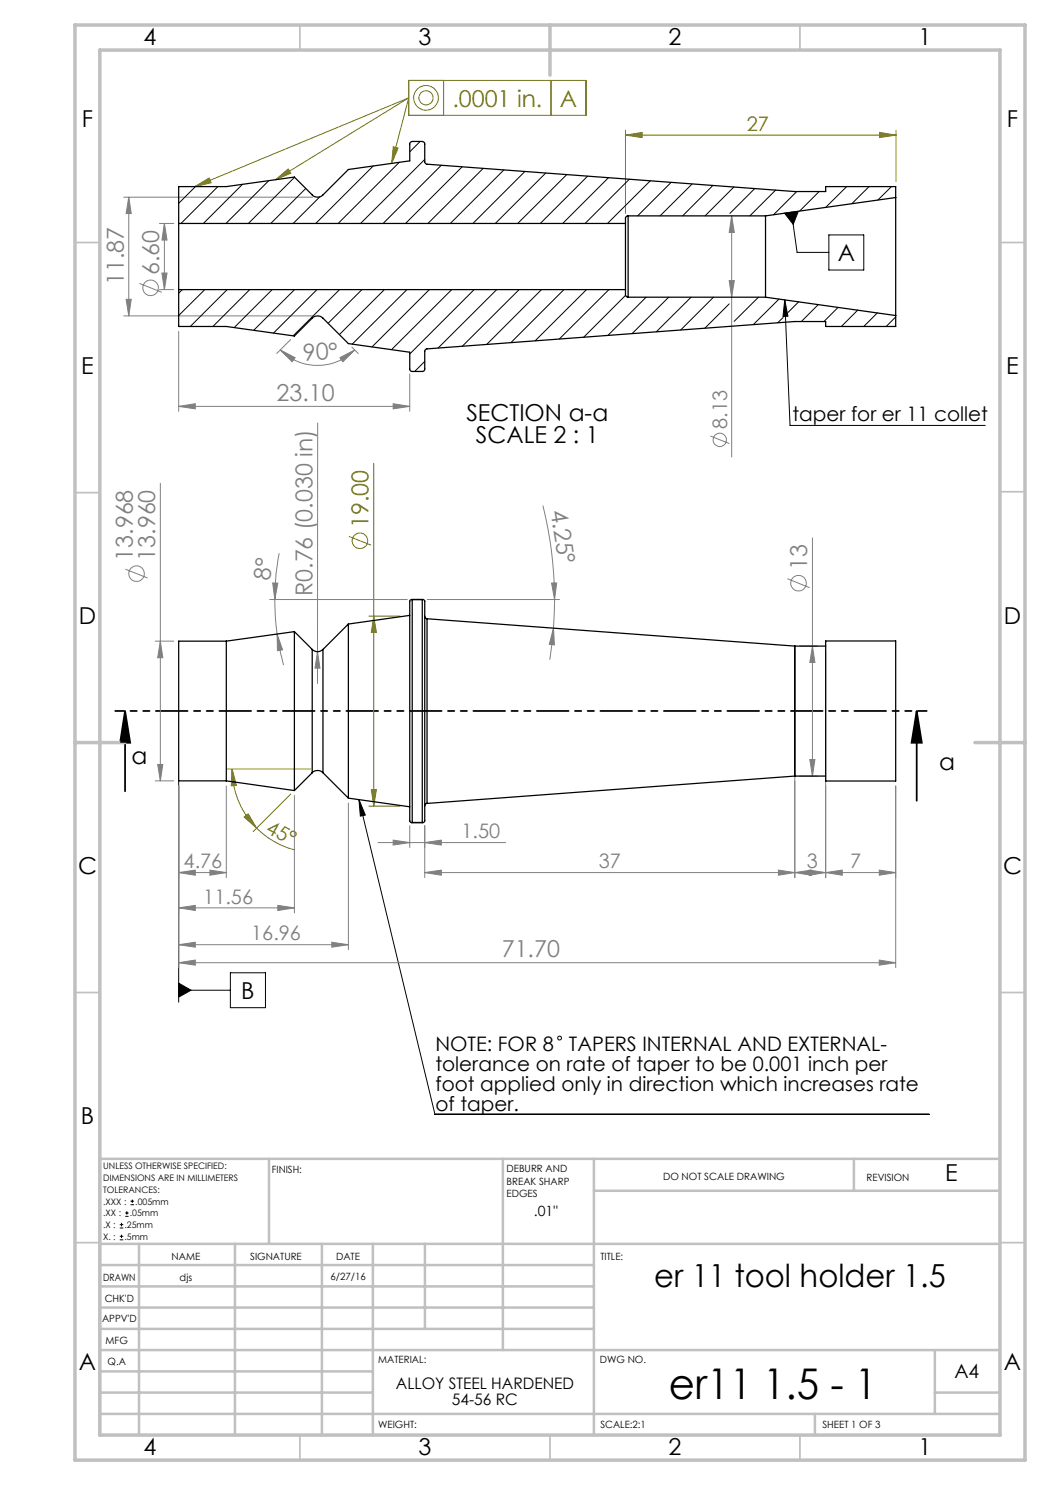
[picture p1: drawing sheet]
<svg xmlns="http://www.w3.org/2000/svg" width="210mm" height="297mm" viewBox="0 0 210 297" stroke-linecap="round" stroke-linejoin="round" font-family="sans-serif">
<g fill="none" stroke="#808080" stroke-width=".2">
<path d="M24.7 39.4h37.8M25.8 39.4l.4 3.3h-1zM25.8 39.4v23.8M25.2 59.9h1l-.4 3.3zM27.9 56.7l4.4 1.8M31.9 44.7h2.8M31.9 57.9h2.8M32.4 54.6h1l-.5 3.3zM32.9 44.7v13.2M32.9 44.7l.5 3.3h-1zM145.8 56.1h1.1l-.6 3.3zM146.3 43.2l.6 3.3h-1.1z"/>
<path d="M146.3 43.2v48.2M24.7 63.2h37.8M35.7 66.3v16M56.1 70l2.9 1.5-.6 .9zM56.1 70a10.5 10.5 0 0 0 14.8 0M58.1 67.9l-2.7 2.8M68 71.5l2.9-1.5-2.3 2.4zM70.4 69.4l1.2 1.3M82 74.8v7.5M32.1 96.7v59.5M35.7 81.3l3.4-.6v1.1zM35.7 81.3h46.3"/>
<path d="M63.5 84.6v52.1M78.6 80.7l3.4 .6-3.4 .5zM142.1 87.2l3.8 1.5M25.1 113.8l4.4 1.8M53.9 119.9h27.6M54.5 116.6h1.1l-.6 3.3zM55 119.9l.1 3.5 .3 3.4M55.8 110.7a43.9 43.9 0 0 0-.8 9.2M85.4 119.9h26.5M108.6 101.1a78 78 0 0 1 2.3 18.8M110.3 116.6h1l-.4 3.3zM110.9 119.9l-.2 5.7"/>
<path d="M157.5 115.7l4.4 1.8M162.5 107.6v47.6M31 128.2h3.7M32.1 128.2l.5 3.3h-1.1zM55.4 126.8l1.1 3.2-1 .1zM55.4 126.8l.7 3.9 .6 2.3M63.5 130.3l.5 3.3h-1zM110.7 125.6l.2 3.4-1-.1zM110.7 125.6l-.7 6.3M159 130.2v45.3M159.9 129.2h3.6M162.5 129.2l.5 3.3h-1z"/>
<path d="M165.1 130.2v45.3M31 156.2h3.7M31.5 152.9h1.1l-.5 3.3zM35.7 157.2v36.3M45.3 157.2v18.3M58.9 159.1v23.5M159.9 155.2h3.6M162 151.9h1l-.5 3.3zM179.1 157.2v36.3M35.7 174.5l3.4-.5v1zM35.7 174.5h9.6M42 174l3.3 .5-3.3 .5z"/>
<path d="M69.7 160.6v29.3M75.6 168.5h25.5M78.6 168l3.4 .5-3.4 .5zM82 165.1v4.4M84.9 174.5l3.4-.5v1zM84.9 174.5h94.2M84.9 165.1v10.4M84.9 168.5l3.4-.5v1zM155.7 174l3.3 .5-3.3 .5zM159 174.5l3.3-.5v1zM161.9 174l3.2 .5-3.2 .5zM165.1 174.5l3.4-.5v1z"/>
<path d="M175.9 174l3.2 .5-3.2 .5zM35.7 181.6l3.4-.5v1zM35.7 188.9l3.4-.4v.9zM35.7 192.5l3.4-.5v1zM35.7 181.6h23.2M35.7 188.9h34M35.7 192.5h143.4M55.6 181.1l3.3 .5-3.3 .5zM66.4 188.5l3.3 .4-3.3 .5zM175.9 192l3.2 .5-3.2 .5z"/>
<circle cx="30.1" cy="57.6" r="1.55"/>
<circle cx="144" cy="88" r="1.33"/>
<circle cx="27.3" cy="114.7" r="1.56"/>
<circle cx="159.7" cy="116.6" r="1.55"/>
</g>
<g fill="none" stroke="#808000" stroke-width=".2">
<path d="M81.7 16.1h35.5v7h-35.5zM81.7 19.6l-26.6 16.3M81.7 19.6l-3.4 13.1M81.7 19.6l-42.7 17.7M88.7 16.1v7M110.2 16.1v7M39 37.3l2.8-1.7 .4 .9zM55.1 35.9l2.5-2.1 .6 .8zM78.7 29.3l.9 .3-1.3 3.1zM125.1 27l3.3-.5v1zM125.1 26v16.7M125.1 27h54.1"/>
<path d="M175.9 26.5l3.3 .5-3.3 .5zM179.2 26v10.3M74.8 92.7v68.5M69.8 107.3l4.4 1.7M73.8 123.2h6.2M74.8 123.2l.5 3.3h-1zM45.4 153.8h16.8M46.4 153.8l.9 3.3-1.1 .1zM46.4 153.8a16.7 16.7 0 0 0 4.9 11.8M58.1 158.8l-7.5 7.5M74.3 157.9h1l-.5 3.3zM48.8 163.4l.8-.6 1.7 2.8z"/>
<path d="M51.3 165.6a17.2 17.2 0 0 0 7.6 4.4M73.8 161.2h6.2"/>
<circle cx="85.2" cy="19.6" r="1.42"/>
<circle cx="85.2" cy="19.6" r="2.47"/>
<circle cx="72" cy="108.2" r="1.55"/>
</g>
<g fill="none" stroke="#000" stroke-width=".2">
<path d="M156.9 42.6l2.8-.3-1.1 2.6zM157 60l.6 3.2-1 .1zM157 60l1 25.1h39.1M158.3 42.4l1.1 8.1h6.4M165.8 47h7v7h-7zM35.7 156.2v44.2M71.8 159.9l1.3 3.1-1 .2zM71.8 159.9l15.2 63h98.8M35.7 196.6l2.5 1.4-2.5 1.4zM35.7 198h10.4M46.1 194.6h7v6.9h-7zM26.5 239.9v.7"/>
<path d="M24 245.6h.7M24 244.9h.7M24 248h.7M24 247.3h.7M24.3 244.6v.7M24.3 246.9v.7M25 243.3h.7M25 242.6h.7M25.4 242.2v.7M26.1 240.9h.7M26.1 240.2h.7"/>
<circle cx="111.9" cy="207.6" r=".38"/>
</g>
<path d="M25 142.2l1 6.4h-2zM25 142.2v16.1M183.3 142.2l1.1 6.4h-2.1zM183.3 142.2v18" fill="none" stroke="#000" stroke-width=".35"/>
<path d="M185.4 142.2h-162.4" fill="none" stroke="#000" stroke-width=".35" stroke-dasharray="6.3 1.3 1.3 1.3 1.3 1.3" stroke-dashoffset="4.6"/>
<g fill="none" stroke="#c0c0c0" stroke-width=".35">
<path d="M60 5v5M160 5v5M15 48.5h5M200 48.5h5M15 98.5h5M200 98.4h5M15 198.5h5M200 198.5h5M15 248.5h5M200 248.5h5M60 287v5M110 287v5"/>
<path d="M160 287v5"/>
</g>
<g fill="none" stroke="#c0c0c0" stroke-width=".5">
<path d="M53.8 231.8v17M100.6 231.8v38.2M118.8 231.8v55.2M118.8 238.2h81.2M170.8 231.8v6.4M200 231.8h-180v55.2M20 248.8h180M20 257.3h98.8M20 253h98.8M27.8 248.8v38.2M47 248.8v38.2M64.4 248.8v38.2"/>
<path d="M74.6 248.8v38.2M85 248.8v17M20 265.8h98.8M20 261.5h98.8M20 278.5h54.6M20 274.3h54.6M20 270h180M187 278.5h13M187 270v12.8M20 282.8h180M163 282.8v4.2"/>
</g>
<path d="M15 5h190v287h-190zM20 10h180v277h-180zM110 5v10M15 148.5h10M195 148.5h10" fill="none" stroke="#c0c0c0" stroke-width=".7"/>
<g fill="#000">
<path d="M157 60l.6 3.2-1 .1z"/>
<path d="M183.3 142.2l1.1 6.4h-2.1zM25 142.2l1 6.4h-2z"/>
<path d="M35.7 196.6l2.5 1.4-2.5 1.4zM71.8 159.9l1.3 3.1-1 .2zM156.9 42.6l1.7 2.3 1.1-2.6z"/>
</g>
<path d="M55.1 35.9l2.5-2.1 .6 .8zM78.7 29.3l.9 .3-1.3 3.1zM39 37.3l2.8-1.7 .4 .9z" fill="#808000"/>
<path d="M25.8 39.4l.4 3.3h-1zM25.2 59.9h1l-.4 3.3z" fill="#808080"/>
<g fill="#808000">
<path d="M125.1 27l3.3-.5v1zM175.9 26.5l3.3 .5-3.3 .5z"/>
<path d="M46.4 153.8l.9 3.3-1.1 .1zM48.8 163.4l.8-.6 1.7 2.8z"/>
<path d="M74.8 123.2l.5 3.3h-1zM74.3 157.9h1l-.5 3.3z"/>
</g>
<g fill="#808080">
<path d="M63.5 130.3l.5 3.3h-1z"/>
<path d="M161.9 174l3.2 .5-3.2 .5zM159 174.5l3.3-.5v1z"/>
<path d="M35.7 181.6l3.4-.5v1zM55.6 181.1l3.3 .5-3.3 .5z"/>
<path d="M35.7 174.5l3.4-.5v1zM42 174l3.3 .5-3.3 .5z"/>
<path d="M165.1 174.5l3.4-.5v1zM175.9 174l3.2 .5-3.2 .5z"/>
<path d="M78.6 168l3.4 .5-3.4 .5zM84.9 168.5l3.4-.5v1z"/>
<path d="M35.7 188.9l3.4-.4v.9zM66.4 188.5l3.3 .4-3.3 .5z"/>
<path d="M155.7 174l3.3 .5-3.3 .5zM84.9 174.5l3.4-.5v1z"/>
<path d="M145.8 56.1h1.1l-.6 3.3zM146.3 43.2l.6 3.3h-1.1z"/>
<path d="M110.7 125.6l.2 3.4-1-.1zM110.3 116.6h1l-.4 3.3z"/>
<path d="M35.7 192.5l3.4-.5v1zM175.9 192l3.2 .5-3.2 .5zM35.7 81.3l3.4-.6v1.1zM78.6 80.7l3.4 .6-3.4 .5z"/>
<path d="M56.1 70l2.9 1.5-.6 .9zM68 71.5l2.9-1.5-2.3 2.4z"/>
<path d="M54.5 116.6h1.1l-.6 3.3zM55.4 126.8l1.1 3.2-1 .1z"/>
<path d="M162.5 129.2l.5 3.3h-1zM162 151.9h1l-.5 3.3zM32.1 128.2l.5 3.3h-1.1zM31.5 152.9h1.1l-.5 3.3zM32.9 44.7l.5 3.3h-1zM32.4 54.6h1l-.5 3.3z"/>
</g>
<g fill="none" stroke="#000" stroke-width=".25">
<path d="M158.9 38.3l-73.6-5.5-.4-.4v-3.9l-.4-.2h-2.1l-.2 .1-.2 .3v3.5l-12.3 1.7-5.1 5.1a1.49 1.49 0 0 1-2.2 0l-3.5-3.6-13.6 1.9h-9.6v7.4M158.9 38.3h.1M159 38.3h6.1v-1h14v2.2M179.1 39.5v23.6M179.1 39.5l-26 3.7M35.7 57.9v7.4h9.6l13.6 1.9 3.5-3.6a1.49 1.49 0 0 1 2.2 0l5.1 5.1 12.3 1.7v3.5l.4 .4h2.1l.4-.2v-3.9l.4-.4 73.6-5.5M35.7 44.7v13.2M35.7 57.9h89.4M35.7 44.7h89.4M125.1 57.9v1a.49 .49 0 0 0 .5 .5M125.1 44.7v13.2M125.6 43.2a.49 .49 0 0 0-.5 .5v1"/>
<path d="M125.6 43.2v16.2M125.6 59.4h27.5M125.6 43.2h27.5M153.1 43.2v16.2M153.1 59.4l26 3.7M158.9 64.3h.1M179.1 63.1v2.2h-14v-1h-6.1M82.3 119.9h2.3M84.5 119.9l.4 .3v44l-.3 .3h-.1zM45.3 128.2v28M45.3 128.2h-9.6v28h9.6M58.9 126.3v31.8"/>
<path d="M58.9 126.3l-13.6 1.9M58.9 126.3l3.5 3.6M62.4 129.9a1.49 1.49 0 0 0 2.2 0M62.4 129.9v24.6M64.6 129.9v24.6M69.7 124.8v34.8M69.7 124.8l-5.1 5.1M82 123.1l-12.3 1.7M82 120l.4-.1v44.6h-.1l-.3-.3zM84.9 123.3l.1 .2 .4 .3M85.4 123.8v36.9M85.4 123.8l73.5 5.4"/>
<path d="M158.9 129.2h.1M158.9 129.2v26M159 129.2h6.1M165.1 128.2h14v28h-14zM45.3 156.2l13.6 1.9M62.4 154.5a1.49 1.49 0 0 1 2.2 0M62.4 154.5l-3.5 3.6M64.6 154.5l5.1 5.1M69.7 159.6l12.3 1.8M158.9 155.2h.1M158.9 155.2l-73.5 5.5M159 155.2h6.1"/>
<path d="M82.3 164.5h2.3M82.4 164.5h2.1M85.4 160.7l-.4 .2-.1 .3"/>
</g>
<g fill="none" stroke="#000" stroke-width=".2">
<path d="M39 37.4l-3.3 3.3M43.6 37.3l-7.4 7.4M48.5 36.9l-7.8 7.8M53.7 36.2l-8.5 8.5M58.9 35.5l-9.2 9.2M61.1 37.7l-6.9 7M64 39.3l-5.4 5.4M74.6 33.2l-11.5 11.5M79.9 32.5l-12.3 12.2M84 28.3l-2 2.1M84.9 31.9l-12.8 12.8M88.3 33.1l-11.7 11.6"/>
<path d="M92.4 33.4l-11.3 11.3M96.6 33.7l-11 11M100.8 34l-10.7 10.7M105 34.3l-10.4 10.4M109.1 34.6l-10 10.1M113.3 34.9l-9.8 9.8M117.5 35.2l-9.4 9.5M121.7 35.5l-9.2 9.2M125.9 35.8l-8.9 8.9M130.1 36.2l-8.6 8.5M134.2 36.5l-6.7 6.7M138.4 36.8l-6.4 6.4"/>
<path d="M142.6 37.1l-6.1 6.1M146.8 37.4l-5.8 5.8M151 37.7l-5 5M155.1 38l-5.1 5.2M159.3 38.3l-4.6 4.7M163.8 38.3l-3.9 3.9M169.3 37.3l-4.2 4.2M173.8 37.3l-3.4 3.4M178.3 37.3l-2.7 2.7M36.5 57.9l-.8 .7M41 57.9l-5.3 5.2M45.4 57.9l-7.3 7.4"/>
<path d="M50 57.9l-7.4 7.4M54.4 57.9l-7.6 7.6M58.9 57.9l-8.1 8.1M63.4 57.9l-8.7 8.7M67.9 57.9l-9.3 9.3M72.4 57.9l-6.8 6.8M76.9 57.9l-9 9M81.4 57.9l-11 10.9M85.9 57.9l-11.5 11.5M90.3 57.9l-12 12M94.8 57.9l-12.8 12.9M99.3 57.9l-11.7 11.7"/>
<path d="M103.8 57.9l-11.3 11.3M108.3 57.9l-11 11M112.8 57.9l-10.6 10.6M117.3 57.9l-10.3 10.3M121.8 57.9l-9.9 9.9M125.1 59.1l-8.4 8.3M129.2 59.4l-7.6 7.7M133.7 59.4l-7.3 7.3M138.2 59.4l-6.9 7M142.7 59.4l-6.6 6.6M151.7 59.4l-4.9 4.9M155.8 59.8l-5.1 5.1"/>
<path d="M84.9 72.3l-2 2M145.8 65.3h.1M145.8 60.8l-4.8 4.8M156.6 63.5l-1.1 1.1M159.7 60.4l-2.1 2.1M163.7 60.9l-3.4 3.4M167.6 61.5l-2.8 2.8M171.6 62l-3.3 3.3M175.5 62.6l-2.7 2.7M179.1 63.4l-1.9 1.9"/>
</g>
<text font-size="8.5" x="133.8" y="279.7">er11 1.5 - 1</text>
<text font-size="6.3" x="130.8" y="257.5">er 11 tool holder 1.5</text>
<g font-size="4.7">
<text x="28.7" y="9">4</text>
<text x="83.7" y="9">3</text>
<text x="133.7" y="9">2</text>
<text x="183.7" y="9">1</text>
<text x="16.4" y="25.5">F</text>
<text x="201.4" y="25.5">F</text>
<text x="167.6" y="52.2">A</text>
<text x="16.2" y="74.8">E</text>
<text x="201.2" y="74.8">E</text>
<text x="93.3" y="84.2">SECTION a-a</text>
<text x="95.2" y="88.7">SCALE 2 : 1</text>
<text x="15.8" y="124.7">D</text>
<text x="200.8" y="124.7">D</text>
<text x="26.3" y="152.8">a</text>
<text x="187.8" y="154.1">a</text>
<text x="15.6" y="174.7">C</text>
<text x="200.6" y="174.7">C</text>
<text x="48.3" y="199.8">B</text>
<text x="16.2" y="224.8">B</text>
<text x="189" y="236.2">E</text>
<text x="15.8" y="274">A</text>
<text x="200.8" y="274">A</text>
<text x="28.7" y="291">4</text>
<text x="83.7" y="291">3</text>
<text x="133.7" y="291">2</text>
<text x="183.7" y="291">1</text>
</g>
<g font-size="4.7" fill="#808000">
<text x="90.5" y="21.3">.0001 in.</text>
<text x="112" y="21.3">A</text>
<text x="73.7" y="105.6" transform="rotate(-90 73.7 105.6)">19.00</text>
</g>
<g font-size="4.7" fill="#808080">
<text x="24.7" y="57" transform="rotate(-90 24.7 57)">11.87</text>
<text x="31.8" y="55" transform="rotate(-90 31.8 55)">6.60</text>
<text x="60.7" y="72.3" transform="rotate(-4 60.7 72.3)">90°</text>
<text x="55.3" y="80.2">23.10</text>
<text x="110.1" y="102.1" transform="rotate(81 110.1 102.1)">4.25°</text>
<text x="26.5" y="112.1" transform="rotate(-90 26.5 112.1)">13.968</text>
<text x="31.1" y="112.1" transform="rotate(-90 31.1 112.1)">13.960</text>
<text x="54" y="116.2" transform="rotate(-83 54 116.2)">8°</text>
<text x="62.5" y="119.2" transform="rotate(-90 62.5 119.2)">R0.76 (0.030 in)</text>
<text x="161.4" y="114.1" transform="rotate(-90 161.4 114.1)">13</text>
<text x="100.4" y="191.5">71.70</text>
</g>
<g font-size="4" fill="#808000">
<text x="149.4" y="26.1">27</text>
<text x="53" y="166.3" transform="rotate(28 53 166.3)">45°</text>
</g>
<g font-size="4" fill="#808080">
<text x="145.4" y="85.8" transform="rotate(-90 145.4 85.8)">8.13</text>
<text x="92.3" y="167.6">1.50</text>
<text x="36.7" y="173.6">4.76</text>
<text x="119.8" y="173.6">37</text>
<text x="161.4" y="173.6">3</text>
<text x="170" y="173.6">7</text>
<text x="40.7" y="180.7">11.56</text>
<text x="50.2" y="188.1">16.96</text>
</g>
<g font-size="4">
<text x="158.5" y="84.1">taper for er 11 collet</text>
<text x="87.1" y="214.3">tolerance on rate of taper to be 0.001 inch per</text>
<text x="87.1" y="210.3">NOTE: FOR 8</text>
<text x="113.8" y="210.3">TAPERS INTERNAL AND EXTERNAL-</text>
<text x="87.1" y="218.3">foot applied only in direction which increases rate</text>
<text x="87.1" y="222.3">of taper.</text>
</g>
<text font-size="3.9" x="190.9" y="275.5">A4</text>
<g font-size="3.2">
<text x="79.2" y="277.9">ALLOY STEEL HARDENED</text>
<text x="90.4" y="281.1">54-56 RC</text>
</g>
<text font-size="2.8" x="106.8" y="243.3">.01&quot;</text>
<g font-size="2">
<text x="54.4" y="234.6">FINISH:</text>
<text x="101.3" y="234.5">DEBURR AND</text>
<text x="101.3" y="237">BREAK SHARP</text>
<text x="101.3" y="239.5">EDGES</text>
<text x="132.6" y="236">DO NOT SCALE DRAWING</text>
<text x="173.3" y="236.2">REVISION</text>
<text x="34.3" y="252">NAME</text>
<text x="50" y="251.9">SIGNATURE</text>
<text x="67.2" y="251.9">DATE</text>
<text x="120.1" y="251.9">TITLE:</text>
<text x="20.6" y="256.1">DRAWN</text>
<text x="35.9" y="256.1">djs</text>
<text x="66.1" y="255.9">6/27/16</text>
<text x="20.9" y="260.3">CHK'D</text>
<text x="20.4" y="264.4">APPV'D</text>
<text x="21.1" y="268.8">MFG</text>
<text x="21.5" y="273">Q.A</text>
<text x="75.6" y="272.5">MATERIAL:</text>
<text x="120" y="272.5">DWG NO.</text>
<text x="75.6" y="285.5">WEIGHT:</text>
<text x="120.1" y="285.6">SCALE:2:1</text>
<text x="164.5" y="285.6">SHEET 1 OF 3</text>
</g>
<g font-size="1.8">
<text x="20.6" y="233.9">UNLESS OTHERWISE SPECIFIED:</text>
<text x="20.6" y="236.2">DIMENSIONS ARE IN MILLIMETERS</text>
<text x="20.6" y="238.6">TOLERANCES:</text>
<text x="20.6" y="245.6">.X :</text>
<text x="20.6" y="243.3">.XX :</text>
<text x="20.6" y="240.9">.XXX :</text>
<text x="24.9" y="245.6">.25mm</text>
<text x="26" y="243.3">.05mm</text>
<text x="27.1" y="240.9">.005mm</text>
<text x="20.6" y="247.9">X. :</text>
<text x="24.9" y="247.9">.5mm</text>
</g>
</svg>
